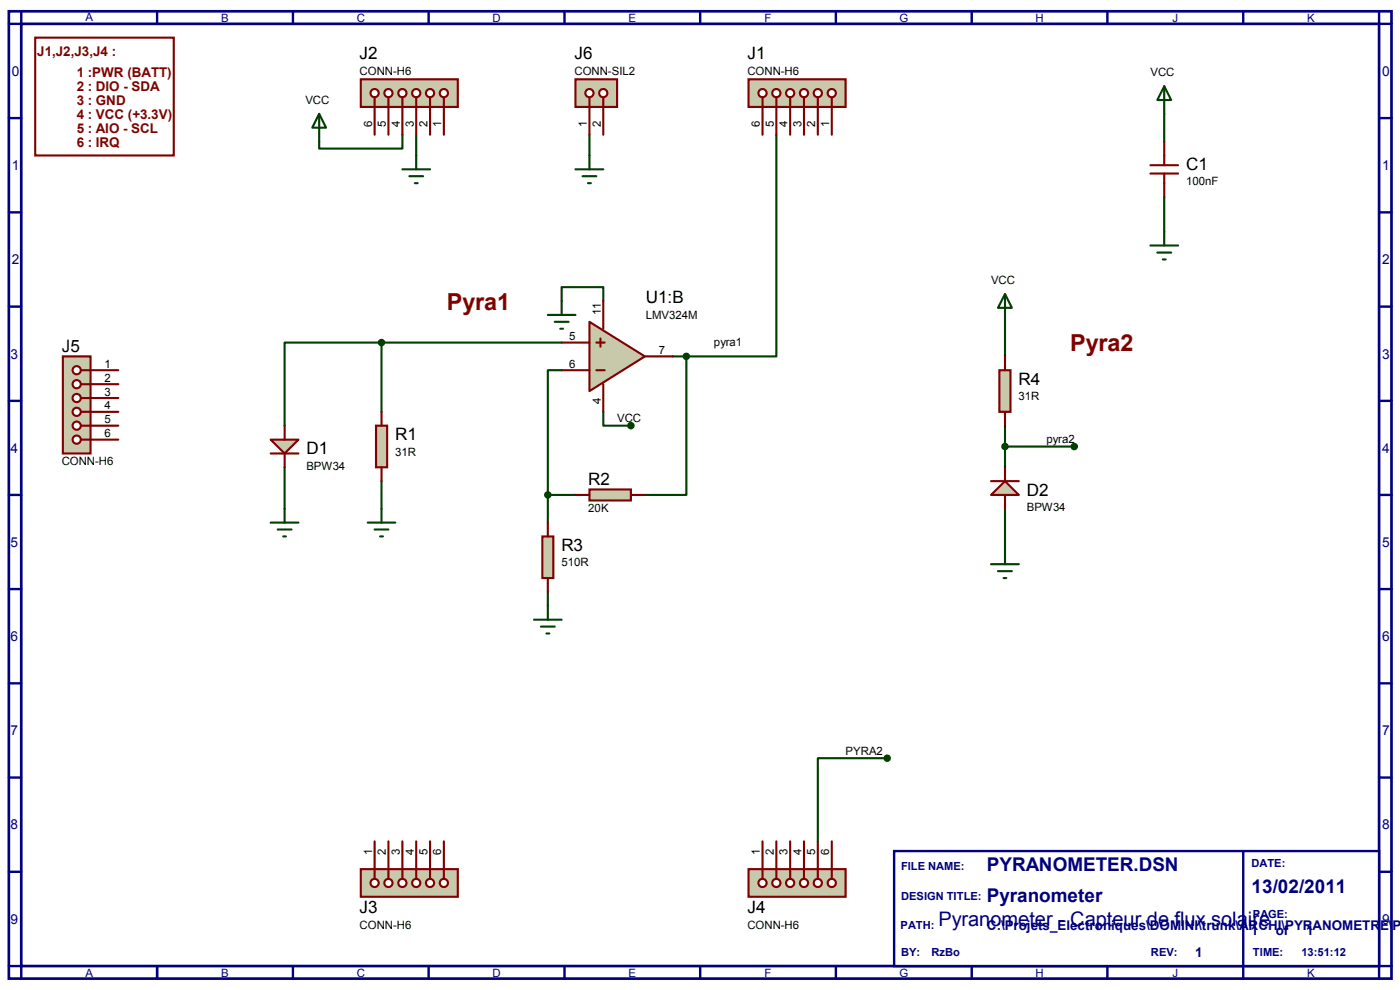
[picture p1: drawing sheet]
<svg xmlns="http://www.w3.org/2000/svg" width="420mm" height="297mm" viewBox="0 0 420 297" stroke-linecap="round" stroke-linejoin="round" font-family="sans-serif">
<path d="M2.7 3.4h414.9v290.2h-414.9zM6.4 7.2h407.5v282.7h-407.5z" fill="none" stroke="#000080" stroke-width=".8"/>
<path d="M6.4 3.4v3.8h-3.7M47.1 3.4v3.8" fill="none" stroke="#000080" stroke-width=".72"/>
<path d="M268.3 255.4h145.6v34.5h-145.6z" fill="#fff"/>
<g fill="none" stroke="#000080" stroke-width=".72">
<path d="M87.9 3.4v3.8M128.6 3.4v3.8M169.4 3.4v3.8M210.1 3.4v3.8M250.9 3.4v3.8M291.6 3.4v3.8M332.3 3.4v3.8M373.1 3.4v3.8M413.9 3.4v3.8h3.7M2.7 35.4h3.7M413.9 35.4h3.7M2.7 63.7h3.7"/>
<path d="M413.9 63.7h3.7M2.7 92h3.7M413.9 92h3.7M2.7 120.3h3.7M413.9 120.3h3.7M2.7 148.5h3.7M413.9 148.5h3.7M2.7 176.7h3.7M413.9 176.7h3.7M2.7 205h3.7M413.9 205h3.7M2.7 233.3h3.7"/>
<path d="M413.9 233.3h3.7M268.3 255.4h145.6v34.5h-145.6zM373.1 255.4v38.2M2.7 261.6h3.7M413.9 261.6h3.7M2.7 289.9h3.7v3.7M47.1 289.9v3.7M87.9 289.9v3.7M128.6 289.9v3.7M169.4 289.9v3.7M210.1 289.9v3.7M250.9 289.9v3.7"/>
<path d="M291.6 289.9v3.7M332.3 289.9v3.7M417.6 289.9h-3.7v3.7"/>
</g>
<g fill="none" stroke="#004000" stroke-width=".63">
<path d="M349.4 34.2v8.3M120.8 40.4v4.2h-25v-2.1M124.9 40.4v6.3M176.9 40.4v6.3M233 40.4v66.5h-27M349.4 59.1v10.4M168.6 90.3v-4.2h12.4v4.2M301.6 96.6v10.3M114.5 102.8h-29.1v24.9M114.5 102.8v20.8M114.5 102.8h54.1M168.6 111.1h-4.2v37.4"/>
<path d="M201.8 106.9h4.2M206 106.9v41.6h-12.5M181 123.6v4.1h8.3M301.6 127.7v12.5M301.6 134h20.8M85.4 140.2v12.5M114.5 144.4v8.3M164.4 148.5h8.3M164.4 148.5v8.3M301.6 152.7v12.4M164.4 177.6v4.1M266.3 227.5h-20.9v24.9"/>
</g>
<path d="M176.9 96.6l16.6 10.3-16.6 10.4z" fill="#c8c8aa"/>
<path d="M176.9 96.6l16.6 10.3-16.6 10.4zM181 90.3v8.3M168.6 111.1h8.3M168.6 102.8h8.3M179 111.1h2.5M179 102.8h2.5M180.2 101.6v2.4M181 115.3v8.3M193.5 106.9h8.3" fill="none" stroke="#800000" stroke-width=".63"/>
<path d="M81.2 131.9h8.4l-4.2 4.2z" fill="#c8c8aa"/>
<path d="M81.2 131.9h8.4l-4.2 4.2zM81.2 136.1h8.4M85.4 127.7v4.2M85.4 136.1v4.1" fill="none" stroke="#800000" stroke-width=".63"/>
<path d="M112.8 127.7h3.4v12.5h-3.4z" fill="#c8c8aa"/>
<path d="M112.8 127.7h3.4v12.5h-3.4zM114.5 123.6v4.1M114.5 140.2v4.2" fill="none" stroke="#800000" stroke-width=".63"/>
<path d="M176.9 146.9h12.4v3.3h-12.4z" fill="#c8c8aa"/>
<path d="M172.7 148.5h4.2M176.9 146.9h12.4v3.3h-12.4zM189.3 148.5h4.2" fill="none" stroke="#800000" stroke-width=".63"/>
<path d="M162.8 161h3.3v12.4h-3.3z" fill="#c8c8aa"/>
<path d="M164.4 156.8v4.2M162.8 161h3.3v12.4h-3.3zM164.4 173.4v4.2" fill="none" stroke="#800000" stroke-width=".63"/>
<circle cx="114.5" cy="102.8" r=".81" fill="#004000"/>
<g fill="none" stroke="#004000" stroke-width=".63">
<path d="M81.2 156.8h8.4M83.3 158.9h4.2M85.4 152.7v4.1M110.4 156.8h8.2M112.4 158.9h4.2M114.5 152.7v4.1M85 161h.8M114.1 161h.8"/>
<circle cx="114.5" cy="102.8" r=".81"/>
</g>
<circle cx="164.4" cy="148.5" r=".81" fill="#004000"/>
<g fill="none" stroke="#004000" stroke-width=".63">
<path d="M160.3 185.9h8.3M162.3 188h4.2M164 190.1h.8M164.4 181.7v4.2"/>
<circle cx="164.4" cy="148.5" r=".81"/>
</g>
<circle cx="189.3" cy="127.7" r=".81" fill="#004000"/>
<g fill="none" stroke="#004000" stroke-width=".63">
<path d="M349.4 25.9l2.1 4.1h-4.2zM349.4 25.9v8.3M345.3 73.7h8.3M347.3 75.8h4.2M349 77.9h.8M349.4 69.5v4.2M164.4 94.5h8.3M166.5 96.6h4.1M168.1 98.6h.9M168.6 90.3v4.2"/>
<circle cx="189.3" cy="127.7" r=".81"/>
</g>
<path d="M345.3 52.1h8.3M345.3 49.6h8.3M349.4 42.5v7.1M349.4 52.1v7" fill="none" stroke="#800000" stroke-width=".63"/>
<path d="M224.7 23.8h29.1v8.3h-29.1z" fill="#c8c8aa"/>
<path d="M224.7 23.8h29.1v8.3h-29.1zM249.6 29.2v2.9" fill="none" stroke="#800000" stroke-width=".63"/>
<circle cx="245.4" cy="27.9" r="1.23" fill="#fff"/>
<g fill="none" stroke="#800000" stroke-width=".63">
<path d="M245.4 29.2v2.9"/>
<circle cx="245.4" cy="27.9" r="1.23"/>
</g>
<circle cx="241.3" cy="27.9" r="1.23" fill="#fff"/>
<g fill="none" stroke="#800000" stroke-width=".63">
<path d="M241.3 29.2v2.9"/>
<circle cx="241.3" cy="27.9" r="1.23"/>
</g>
<circle cx="237.1" cy="27.9" r="1.23" fill="#fff"/>
<g fill="none" stroke="#800000" stroke-width=".63">
<path d="M237.1 29.2v2.9"/>
<circle cx="237.1" cy="27.9" r="1.23"/>
</g>
<circle cx="233" cy="27.9" r="1.23" fill="#fff"/>
<g fill="none" stroke="#800000" stroke-width=".63">
<path d="M233 29.2v2.9"/>
<circle cx="233" cy="27.9" r="1.23"/>
</g>
<circle cx="228.8" cy="27.9" r="1.23" fill="#fff"/>
<g fill="none" stroke="#800000" stroke-width=".63">
<path d="M228.8 29.2v2.9"/>
<circle cx="228.8" cy="27.9" r="1.23"/>
</g>
<circle cx="249.6" cy="27.9" r="1.23" fill="#fff"/>
<g fill="none" stroke="#800000" stroke-width=".63">
<path d="M228.8 32.1v8.3M233 32.1v8.3M237.1 32.1v8.3M241.3 32.1v8.3M245.4 32.1v8.3M249.6 32.1v8.3"/>
<circle cx="249.6" cy="27.9" r="1.23"/>
</g>
<path d="M108.3 23.8h29.1v8.3h-29.1z" fill="#c8c8aa"/>
<path d="M108.3 23.8h29.1v8.3h-29.1zM133.2 29.2v2.9" fill="none" stroke="#800000" stroke-width=".63"/>
<circle cx="129.1" cy="27.9" r="1.23" fill="#fff"/>
<g fill="none" stroke="#800000" stroke-width=".63">
<path d="M129.1 29.2v2.9"/>
<circle cx="129.1" cy="27.9" r="1.23"/>
</g>
<circle cx="124.9" cy="27.9" r="1.23" fill="#fff"/>
<g fill="none" stroke="#800000" stroke-width=".63">
<path d="M124.9 29.2v2.9"/>
<circle cx="124.9" cy="27.9" r="1.23"/>
</g>
<circle cx="120.8" cy="27.9" r="1.23" fill="#fff"/>
<g fill="none" stroke="#800000" stroke-width=".63">
<path d="M120.8 29.2v2.9"/>
<circle cx="120.8" cy="27.9" r="1.23"/>
</g>
<circle cx="116.6" cy="27.9" r="1.23" fill="#fff"/>
<g fill="none" stroke="#800000" stroke-width=".63">
<path d="M116.6 29.2v2.9"/>
<circle cx="116.6" cy="27.9" r="1.23"/>
</g>
<circle cx="112.4" cy="27.9" r="1.23" fill="#fff"/>
<g fill="none" stroke="#800000" stroke-width=".63">
<path d="M112.4 29.2v2.9"/>
<circle cx="112.4" cy="27.9" r="1.23"/>
</g>
<circle cx="133.2" cy="27.9" r="1.23" fill="#fff"/>
<g fill="none" stroke="#800000" stroke-width=".63">
<path d="M10.6 11.3h41.5v35.4h-41.5zM112.4 32.1v8.3M116.6 32.1v8.3M120.8 32.1v8.3M124.9 32.1v8.3M129.1 32.1v8.3M133.2 32.1v8.3"/>
<circle cx="133.2" cy="27.9" r="1.23"/>
</g>
<path d="M120.8 50.8h8.3M122.8 52.9h4.2M124.5 54.9h.8M124.9 46.7v4.1" fill="none" stroke="#004000" stroke-width=".63"/>
<path d="M172.7 23.8h12.5v8.3h-12.5z" fill="#c8c8aa"/>
<path d="M172.7 23.8h12.5v8.3h-12.5zM176.9 29.2v2.9" fill="none" stroke="#800000" stroke-width=".63"/>
<circle cx="176.9" cy="27.9" r="1.23" fill="#fff"/>
<g fill="none" stroke="#800000" stroke-width=".63">
<path d="M181 29.2v2.9"/>
<circle cx="176.9" cy="27.9" r="1.23"/>
</g>
<circle cx="181" cy="27.9" r="1.23" fill="#fff"/>
<g fill="none" stroke="#800000" stroke-width=".63">
<path d="M176.9 32.1v8.3M181 32.1v8.3"/>
<circle cx="181" cy="27.9" r="1.23"/>
</g>
<path d="M95.8 34.2l2.1 4.1h-4.2zM95.8 34.2v8.3M172.7 50.8h8.3M174.8 52.9h4.2M176.5 54.9h.8M176.9 46.7v4.1" fill="none" stroke="#004000" stroke-width=".63"/>
<path d="M18.9 106.9h8.3v29.2h-8.3z" fill="#c8c8aa"/>
<path d="M18.9 106.9h8.3v29.2h-8.3zM24.3 111.1h2.9" fill="none" stroke="#800000" stroke-width=".63"/>
<circle cx="23" cy="115.3" r="1.23" fill="#fff"/>
<g fill="none" stroke="#800000" stroke-width=".63">
<path d="M24.3 115.3h2.9"/>
<circle cx="23" cy="115.3" r="1.23"/>
</g>
<circle cx="23" cy="119.4" r="1.23" fill="#fff"/>
<g fill="none" stroke="#800000" stroke-width=".63">
<path d="M24.3 119.4h2.9"/>
<circle cx="23" cy="119.4" r="1.23"/>
</g>
<circle cx="23" cy="123.6" r="1.23" fill="#fff"/>
<g fill="none" stroke="#800000" stroke-width=".63">
<path d="M24.3 123.6h2.9"/>
<circle cx="23" cy="123.6" r="1.23"/>
</g>
<circle cx="23" cy="127.7" r="1.23" fill="#fff"/>
<g fill="none" stroke="#800000" stroke-width=".63">
<path d="M24.3 127.7h2.9"/>
<circle cx="23" cy="127.7" r="1.23"/>
</g>
<circle cx="23" cy="131.9" r="1.23" fill="#fff"/>
<g fill="none" stroke="#800000" stroke-width=".63">
<path d="M24.3 131.9h2.9"/>
<circle cx="23" cy="131.9" r="1.23"/>
</g>
<circle cx="23" cy="111.1" r="1.23" fill="#fff"/>
<g fill="none" stroke="#800000" stroke-width=".63">
<path d="M27.2 111.1h8.3M27.2 115.3h8.3M27.2 119.4h8.3M27.2 123.6h8.3M27.2 127.7h8.3M27.2 131.9h8.3"/>
<circle cx="23" cy="111.1" r="1.23"/>
</g>
<path d="M108.3 260.8h29.1v8.3h-29.1z" fill="#c8c8aa"/>
<path d="M108.3 260.8h29.1v8.3h-29.1zM112.4 260.8v2.9" fill="none" stroke="#800000" stroke-width=".63"/>
<circle cx="116.6" cy="264.9" r="1.23" fill="#fff"/>
<g fill="none" stroke="#800000" stroke-width=".63">
<path d="M116.6 260.8v2.9"/>
<circle cx="116.6" cy="264.9" r="1.23"/>
</g>
<circle cx="120.8" cy="264.9" r="1.23" fill="#fff"/>
<g fill="none" stroke="#800000" stroke-width=".63">
<path d="M120.8 260.8v2.9"/>
<circle cx="120.8" cy="264.9" r="1.23"/>
</g>
<circle cx="124.9" cy="264.9" r="1.23" fill="#fff"/>
<g fill="none" stroke="#800000" stroke-width=".63">
<path d="M124.9 260.8v2.9"/>
<circle cx="124.9" cy="264.9" r="1.23"/>
</g>
<circle cx="129.1" cy="264.9" r="1.23" fill="#fff"/>
<g fill="none" stroke="#800000" stroke-width=".63">
<path d="M129.1 260.8v2.9"/>
<circle cx="129.1" cy="264.9" r="1.23"/>
</g>
<circle cx="133.2" cy="264.9" r="1.23" fill="#fff"/>
<g fill="none" stroke="#800000" stroke-width=".63">
<path d="M133.2 260.8v2.9"/>
<circle cx="133.2" cy="264.9" r="1.23"/>
</g>
<circle cx="112.4" cy="264.9" r="1.23" fill="#fff"/>
<g fill="none" stroke="#800000" stroke-width=".63">
<path d="M112.4 252.4v8.4M116.6 252.4v8.4M120.8 252.4v8.4M124.9 252.4v8.4M129.1 252.4v8.4M133.2 252.4v8.4"/>
<circle cx="112.4" cy="264.9" r="1.23"/>
</g>
<path d="M224.7 260.8h29.1v8.3h-29.1z" fill="#c8c8aa"/>
<path d="M224.7 260.8h29.1v8.3h-29.1zM228.8 260.8v2.9" fill="none" stroke="#800000" stroke-width=".63"/>
<circle cx="233" cy="264.9" r="1.23" fill="#fff"/>
<g fill="none" stroke="#800000" stroke-width=".63">
<path d="M233 260.8v2.9"/>
<circle cx="233" cy="264.9" r="1.23"/>
</g>
<circle cx="237.1" cy="264.9" r="1.23" fill="#fff"/>
<g fill="none" stroke="#800000" stroke-width=".63">
<path d="M237.1 260.8v2.9"/>
<circle cx="237.1" cy="264.9" r="1.23"/>
</g>
<circle cx="241.3" cy="264.9" r="1.23" fill="#fff"/>
<g fill="none" stroke="#800000" stroke-width=".63">
<path d="M241.3 260.8v2.9"/>
<circle cx="241.3" cy="264.9" r="1.23"/>
</g>
<circle cx="245.4" cy="264.9" r="1.23" fill="#fff"/>
<g fill="none" stroke="#800000" stroke-width=".63">
<path d="M245.4 260.8v2.9"/>
<circle cx="245.4" cy="264.9" r="1.23"/>
</g>
<circle cx="249.6" cy="264.9" r="1.23" fill="#fff"/>
<g fill="none" stroke="#800000" stroke-width=".63">
<path d="M249.6 260.8v2.9"/>
<circle cx="249.6" cy="264.9" r="1.23"/>
</g>
<circle cx="228.8" cy="264.9" r="1.23" fill="#fff"/>
<g fill="none" stroke="#800000" stroke-width=".63">
<path d="M228.8 252.4v8.4M233 252.4v8.4M237.1 252.4v8.4M241.3 252.4v8.4M245.4 252.4v8.4M249.6 252.4v8.4"/>
<circle cx="228.8" cy="264.9" r="1.23"/>
</g>
<path d="M297.4 148.5l4.2-4.1 4.2 4.1z" fill="#c8c8aa"/>
<path d="M297.4 148.5l4.2-4.1 4.2 4.1zM297.4 144.4h8.4M301.6 140.2v4.2M301.6 148.5v4.2" fill="none" stroke="#800000" stroke-width=".63"/>
<path d="M299.9 111.1h3.4v12.5h-3.4z" fill="#c8c8aa"/>
<path d="M299.9 111.1h3.4v12.5h-3.4zM301.6 106.9v4.2M301.6 123.6v4.1" fill="none" stroke="#800000" stroke-width=".63"/>
<path d="M301.6 88.2l2.1 4.2h-4.2zM301.6 88.2v8.4M297.4 169.3h8.4M299.5 171.4h4.2M301.2 173.4h.8M301.6 165.1v4.2" fill="none" stroke="#004000" stroke-width=".63"/>
<circle cx="322.4" cy="134" r=".81" fill="#004000"/>
<circle cx="322.4" cy="134" r=".81" fill="none" stroke="#004000" stroke-width=".63"/>
<circle cx="206" cy="106.9" r=".81" fill="#004000"/>
<circle cx="206" cy="106.9" r=".81" fill="none" stroke="#004000" stroke-width=".63"/>
<circle cx="301.6" cy="134" r=".81" fill="#004000"/>
<circle cx="301.6" cy="134" r=".81" fill="none" stroke="#004000" stroke-width=".63"/>
<circle cx="266.3" cy="227.5" r=".81" fill="#004000"/>
<circle cx="266.3" cy="227.5" r=".81" fill="none" stroke="#004000" stroke-width=".63"/>
<g font-size="7" fill="#800000">
<text x="134.1" y="92.9">Pyra1</text>
<text x="321.1" y="105.4">Pyra2</text>
</g>
<text font-size="6" fill="#000080" x="281.6" y="277.8">Pyranometer - Capteur de flux solaire</text>
<g font-size="5.7" fill="#000080">
<text x="296.2" y="261.4">PYRANOMETER.DSN</text>
<text x="375.6" y="268">13/02/2011</text>
<text x="296.2" y="270.8">Pyranometer</text>
</g>
<g font-size="5.1">
<text x="107.9" y="17.7">J2</text>
<text x="172.4" y="17.7">J6</text>
<text x="224.3" y="17.7">J1</text>
<text x="356" y="51">C1</text>
<text x="193.8" y="91">U1:B</text>
<text x="18.5" y="105.5">J5</text>
<text x="305.7" y="115.4">R4</text>
<text x="92" y="136.2">D1</text>
<text x="118.6" y="132.1">R1</text>
<text x="176.6" y="145.4">R2</text>
<text x="308.2" y="148.7">D2</text>
<text x="168.5" y="165.3">R3</text>
<text x="107.9" y="274.1">J3</text>
<text x="224.3" y="274.1">J4</text>
</g>
<g font-size="4.1" fill="#000080">
<text x="3.6" y="22.7">0</text>
<text x="414.8" y="22.7">0</text>
<text x="3.6" y="51">1</text>
<text x="414.8" y="51">1</text>
<text x="3.6" y="79.3">2</text>
<text x="414.8" y="79.3">2</text>
<text x="3.2" y="107.6">3</text>
<text x="414.8" y="107.6">3</text>
<text x="3.2" y="135.8">4</text>
<text x="414.8" y="135.8">4</text>
<text x="3.2" y="164">5</text>
<text x="414.8" y="164">5</text>
<text x="3.2" y="192.3">6</text>
<text x="414.8" y="192.3">6</text>
<text x="3.2" y="220.6">7</text>
<text x="414.8" y="220.6">7</text>
<text x="3.2" y="248.9">8</text>
<text x="414.8" y="248.9">8</text>
<text x="3.2" y="277.2">9</text>
<text x="414.8" y="277.2">9</text>
</g>
<g font-size="4" fill="#800000">
<text x="11.2" y="16.9">J1,J2,J3,J4 :</text>
<text x="23" y="23.2">1 :PWR (BATT)</text>
<text x="23" y="27.3">2 : DIO - SDA</text>
<text x="23" y="31.5">3 : GND</text>
<text x="23" y="35.6">4 : VCC (+3.3V)</text>
<text x="23" y="39.8">5 : AIO - SCL</text>
<text x="23" y="44">6 : IRQ</text>
</g>
<g font-size="4" fill="#000080">
<text x="296.2" y="278.9">C:\Projets_Electroniques\DOMINI\trunk\ARCHI\PYRANOMETRE\PY</text>
<text x="375.4" y="280.5">1</text>
<text x="382.9" y="280.5">of</text>
<text x="392" y="280.5">1</text>
<text x="358.7" y="287.2">1</text>
</g>
<g font-size="3.4" fill="#000080">
<text x="25.6" y="6.3">A</text>
<text x="66.4" y="6.6">B</text>
<text x="107" y="6.6">C</text>
<text x="147.8" y="6.6">D</text>
<text x="188.6" y="6.6">E</text>
<text x="229.4" y="6.6">F</text>
<text x="269.9" y="6.6">G</text>
<text x="310.8" y="6.6">H</text>
<text x="351.9" y="6.6">J</text>
<text x="392.3" y="6.6">K</text>
<text x="25.6" y="293.1">A</text>
<text x="66.4" y="293.1">B</text>
<text x="107" y="293.1">C</text>
<text x="147.8" y="293.1">D</text>
<text x="188.6" y="293.1">E</text>
<text x="229.4" y="293.1">F</text>
<text x="269.9" y="293.1">G</text>
<text x="310.8" y="293.1">H</text>
<text x="351.9" y="293.1">J</text>
<text x="392.3" y="293.1">K</text>
</g>
<g font-size="3.4">
<text x="107.9" y="22.4">CONN-H6</text>
<text x="172.4" y="22.4">CONN-SIL2</text>
<text x="224.3" y="22.4">CONN-H6</text>
<text x="345.3" y="22.9">VCC</text>
<text x="91.6" y="31.2">VCC</text>
<text x="111.7" y="38.1" transform="rotate(-90 111.7 38.1)">6</text>
<text x="115.8" y="38.1" transform="rotate(-90 115.8 38.1)">5</text>
<text x="120" y="38.1" transform="rotate(-90 120 38.1)">4</text>
<text x="124.2" y="38.1" transform="rotate(-90 124.2 38.1)">3</text>
<text x="128.3" y="38.1" transform="rotate(-90 128.3 38.1)">2</text>
<text x="132.4" y="38.1" transform="rotate(-90 132.4 38.1)">1</text>
<text x="176.1" y="38.1" transform="rotate(-90 176.1 38.1)">1</text>
<text x="180.3" y="38.1" transform="rotate(-90 180.3 38.1)">2</text>
<text x="228.1" y="38.1" transform="rotate(-90 228.1 38.1)">6</text>
<text x="232.2" y="38.1" transform="rotate(-90 232.2 38.1)">5</text>
<text x="236.4" y="38.1" transform="rotate(-90 236.4 38.1)">4</text>
<text x="240.5" y="38.1" transform="rotate(-90 240.5 38.1)">3</text>
<text x="244.7" y="38.1" transform="rotate(-90 244.7 38.1)">2</text>
<text x="248.9" y="38.1" transform="rotate(-90 248.9 38.1)">1</text>
<text x="356" y="55.6">100nF</text>
<text x="297.4" y="85.3">VCC</text>
<text x="180.3" y="94.5" transform="rotate(-90 180.3 94.5)">11</text>
<text x="193.8" y="95.8">LMV324M</text>
<text x="170.8" y="102.1">5</text>
<text x="197.7" y="106.2">7</text>
<text x="214.3" y="103.8">pyra1</text>
<text x="31.4" y="110.4">1</text>
<text x="170.8" y="110.4">6</text>
<text x="31.4" y="114.6">2</text>
<text x="31.4" y="118.7">3</text>
<text x="31.4" y="122.9">4</text>
<text x="180.3" y="121.3" transform="rotate(-90 180.3 121.3)">4</text>
<text x="305.7" y="120.1">31R</text>
<text x="31.4" y="127">5</text>
<text x="31.4" y="131.2">6</text>
<text x="185.2" y="126.7">VCC</text>
<text x="118.6" y="136.7">31R</text>
<text x="314.1" y="132.9">pyra2</text>
<text x="18.5" y="139.5">CONN-H6</text>
<text x="92" y="140.9">BPW34</text>
<text x="176.6" y="153.6">20K</text>
<text x="308.2" y="153.3">BPW34</text>
<text x="168.5" y="170">510R</text>
<text x="253.8" y="226.4">PYRA2</text>
<text x="111.7" y="256.6" transform="rotate(-90 111.7 256.6)">1</text>
<text x="115.8" y="256.6" transform="rotate(-90 115.8 256.6)">2</text>
<text x="120" y="256.6" transform="rotate(-90 120 256.6)">3</text>
<text x="124.2" y="256.6" transform="rotate(-90 124.2 256.6)">4</text>
<text x="128.3" y="256.6" transform="rotate(-90 128.3 256.6)">5</text>
<text x="132.4" y="256.6" transform="rotate(-90 132.4 256.6)">6</text>
<text x="228.1" y="256.6" transform="rotate(-90 228.1 256.6)">1</text>
<text x="232.2" y="256.6" transform="rotate(-90 232.2 256.6)">2</text>
<text x="236.4" y="256.6" transform="rotate(-90 236.4 256.6)">3</text>
<text x="240.5" y="256.6" transform="rotate(-90 240.5 256.6)">4</text>
<text x="244.7" y="256.6" transform="rotate(-90 244.7 256.6)">5</text>
<text x="248.9" y="256.6" transform="rotate(-90 248.9 256.6)">6</text>
<text x="107.9" y="278.7">CONN-H6</text>
<text x="224.3" y="278.7">CONN-H6</text>
</g>
<g font-size="3.3" fill="#000080">
<text x="270.4" y="261">FILE NAME:</text>
<text x="375.6" y="260.2">DATE:</text>
<text x="270.4" y="269.9">DESIGN TITLE:</text>
<text x="376" y="275.5">PAGE:</text>
<text x="270.3" y="278.7">PATH:</text>
<text x="270.4" y="286.8">BY:</text>
<text x="279.6" y="286.8">RzBo</text>
<text x="345.4" y="287">REV:</text>
<text x="376" y="287">TIME:</text>
<text x="390.6" y="287">13:51:12</text>
</g>
</svg>
